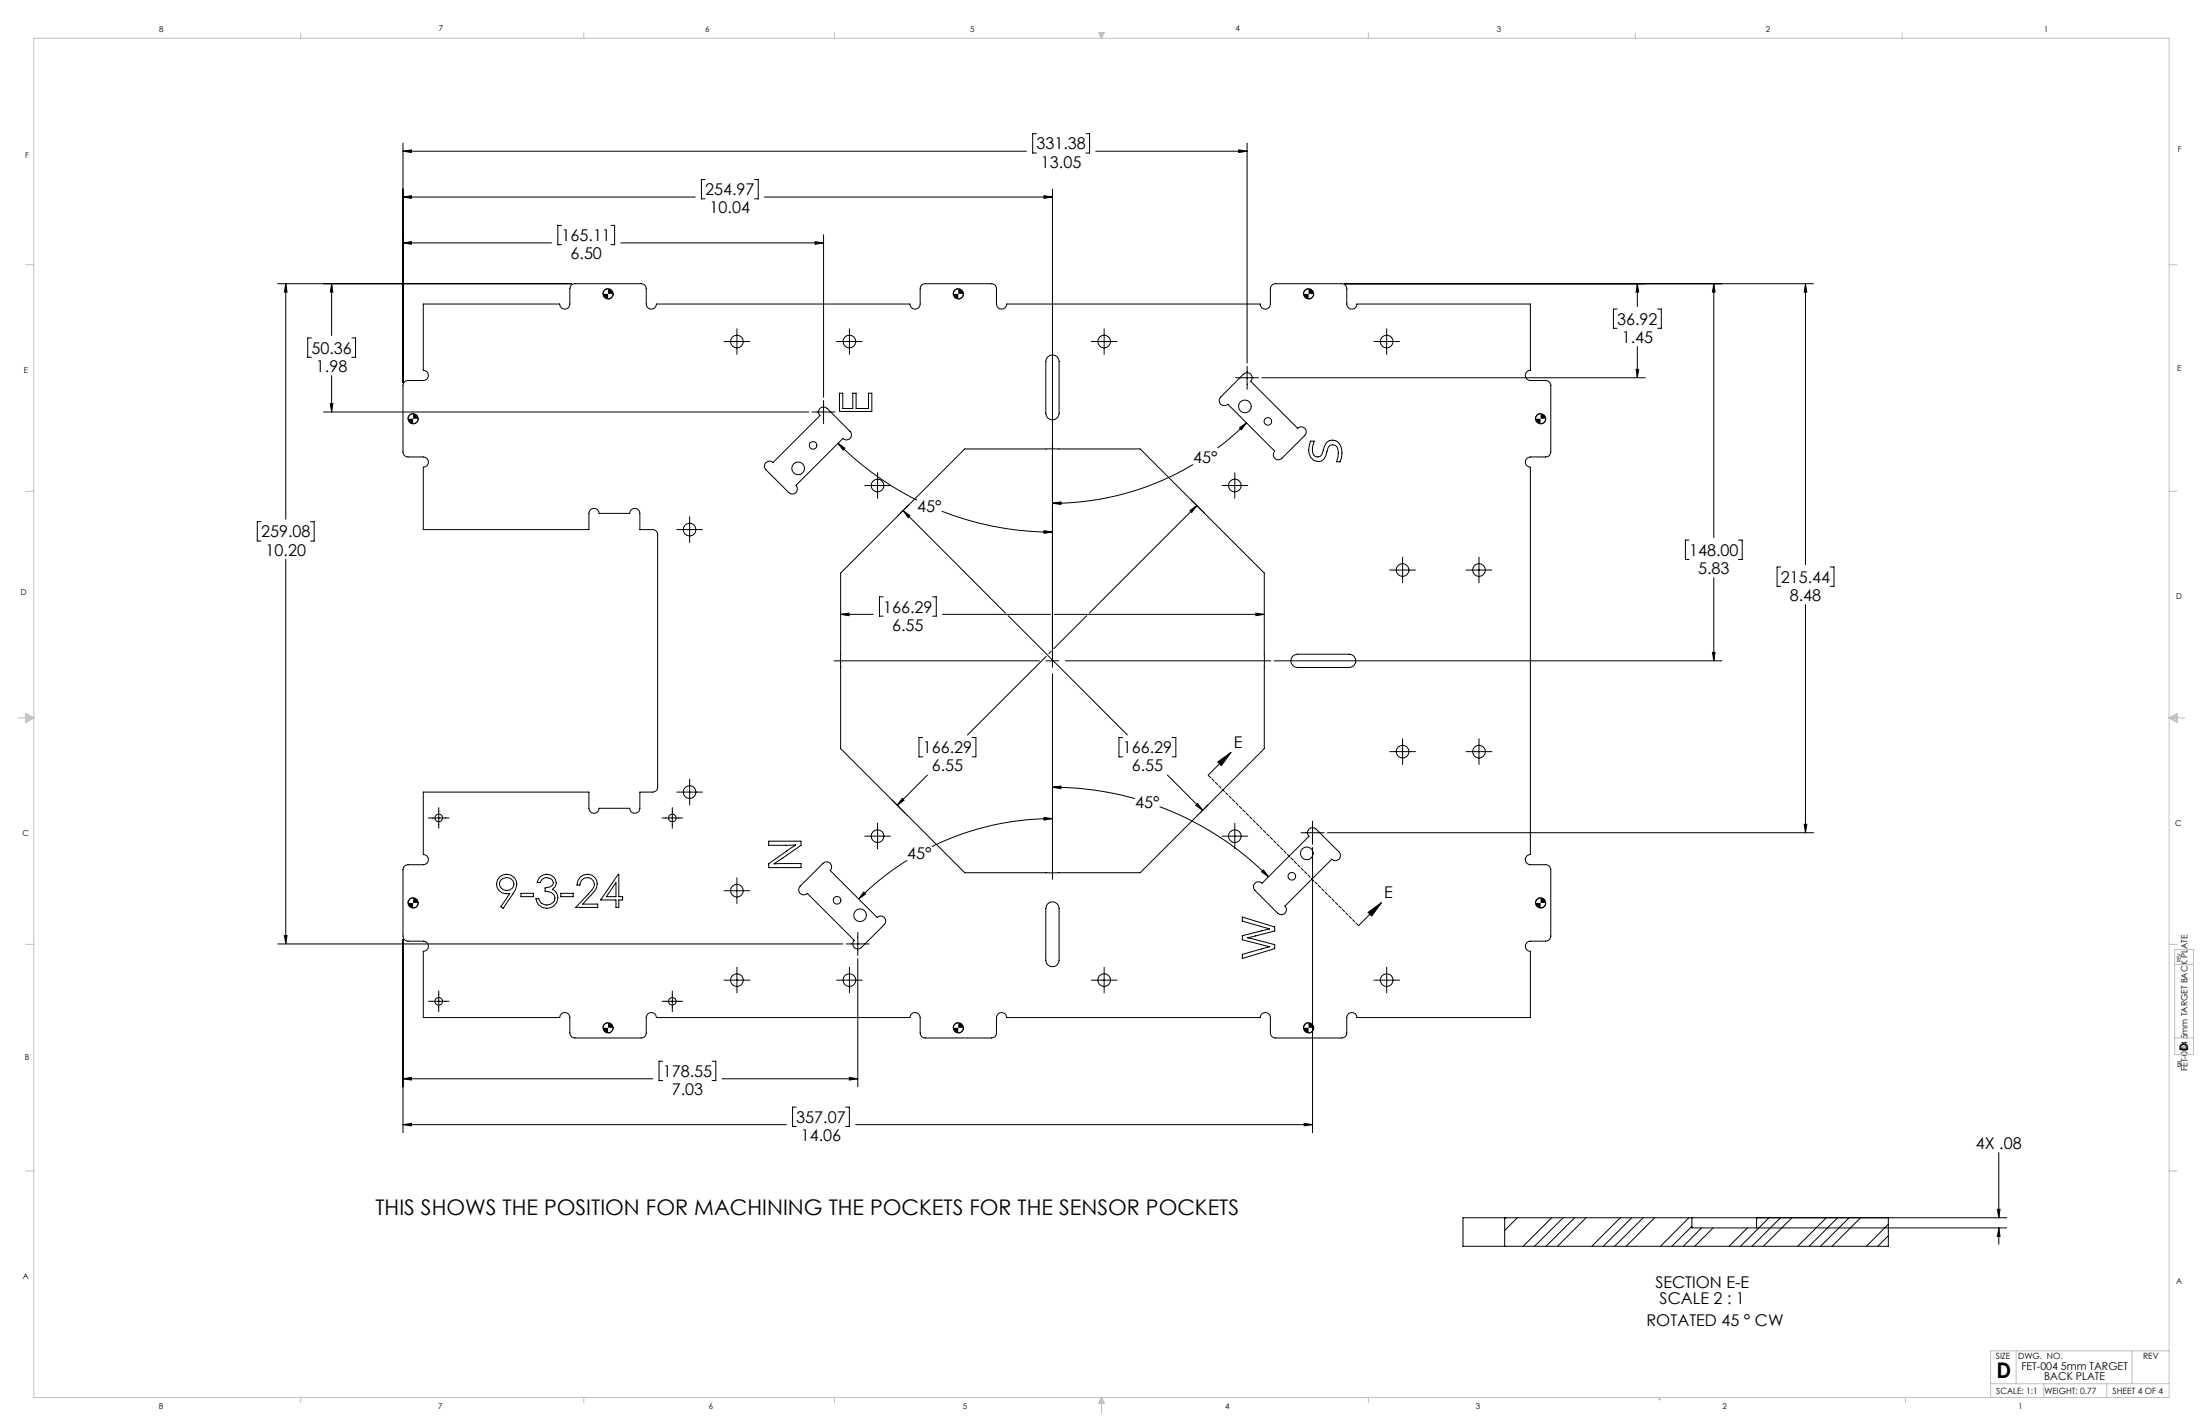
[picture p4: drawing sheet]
<svg xmlns="http://www.w3.org/2000/svg" width="864mm" height="559mm" viewBox="0 0 864 559" stroke-linecap="round" stroke-linejoin="round" font-family="sans-serif">
<g fill="none" stroke="#000" stroke-width=".39">
<path d="M158.2 56.2v93.9M158.2 59.3h244.7M158.2 59.3l3.3-.5v1zM406.9 52.5h-1.5v7.5h1.5M426.3 52.5h1.4v7.5h-1.4M430.1 59.3h59.4M486.3 58.8l3.2 .5-3.2 .5zM489.5 56.2v86.3M158.2 77.3h114.7M158.2 77.3l3.3-.5v1zM276.8 70.4h-1.5v7.6h1.5M296.2 70.4h1.4v7.6h-1.4"/>
<path d="M300.1 77.3h113M409.8 76.8l3.3 .5-3.3 .5zM413.1 74.2v187.7M158.2 95.3h58.3M158.2 95.3l3.3-.5v1zM220.4 88.4h-1.4v7.6h1.4M239.8 88.4h1.5v7.6h-1.5M243.7 95.3h79.6M320 94.8l3.3 .5-3.3 .5zM323.3 92.1v63.8M109 111.3h115.4M112.2 111.3v92.5"/>
<path d="M112.2 111.3l.5 3.3h-1zM130.2 111.3v20.4M130.2 111.3l.5 3.3h-1zM166.2 119.3h53.5l.2 .8a2 2 0 0 0 2.2 1.2 2 2 0 0 0 1.6-2v-6.4l.6-1 .6-.4 26.8-.2a1.99 1.99 0 0 1 2 2l.1 6.8a2 2 0 0 0 2.3 1.2 2 2 0 0 0 1.6-2h99.5l.2 .8a2 2 0 0 0 2.2 1.2 2 2 0 0 0 1.6-2v-6.4l.6-1 1-.5 26.4-.1a1.93 1.93 0 0 1 2 2l.1 6.8a2 2 0 0 0 2.3 1.2 2 2 0 0 0 1.6-2h99.5l.1 .8a2 2 0 0 0 2.3 1.2 2 2 0 0 0 1.6-2v-6.4l.6-1 .6-.4 26.8-.2a1.99 1.99 0 0 1 2 2l.1 6.8a2 2 0 0 0 2.3 1.2 2 2 0 0 0 1.6-2h68v26a2.01 2.01 0 0 0-2 2 2.01 2.01 0 0 0 2 2l6.4 .1 1.1 .5 .5 1 .1 26.4a1.99 1.99 0 0 1-2.1 2l-6.7 .2a2 2 0 0 0-1.2 2.2 2 2 0 0 0 1.9 1.6v152l-.7 .2a2 2 0 0 0-1.2 2.2 2 2 0 0 0 1.9 1.6l6.4 .1 1.1 .5 .5 1 .1 26.4a2.05 2.05 0 0 1-2.1 2l-6.7 .2a2 2 0 0 0-1.2 2.2 2 2 0 0 0 1.9 1.6v26h-68a1.99 1.99 0 0 0-2-2 1.99 1.99 0 0 0-2 2l-.1 6.4-.2 .7-1 .8-26.7 .1a1.99 1.99 0 0 1-2-2l-.2-6.7a2 2 0 0 0-2.2-1.2 2 2 0 0 0-1.6 1.9h-99.5l-.2-.7a2 2 0 0 0-2.2-1.2 2 2 0 0 0-1.6 1.9l-.1 6.4-.5 1.1-1 .5h-26.4a1.93 1.93 0 0 1-2-2l-.2-6.7a2 2 0 0 0-2.2-1.2 2 2 0 0 0-1.6 1.9h-99.5l-.2-.7a2 2 0 0 0-2.2-1.2 2 2 0 0 0-1.6 1.9l-.1 6.4-.5 1.1-.7 .4-26.7 .1a1.99 1.99 0 0 1-2-2l-.1-6.7a2 2 0 0 0-2.3-1.2 2 2 0 0 0-1.6 1.9h-53.5v-26a1.99 1.99 0 0 0 2-2 1.99 1.99 0 0 0-2-2h-6.4l-.7-.3-.8-.9-.1-26.8a1.93 1.93 0 0 1 2-2l6.7-.1a2 2 0 0 0 1.2-2.3 2 2 0 0 0-1.9-1.6v-24.5h65l.1 7.1a2 2 0 0 0 2.2 1.2 2 2 0 0 0 1.7-1.9h12l.1 .7a2 2 0 0 0 2.3 1.2 2 2 0 0 0 1.6-1.9v-6.4h5a1.99 1.99 0 0 0 2-2v-99l-.4-1.1-1.2-.8-5.4-.1-.2-7.1a2.01 2.01 0 0 0-2.2-1.2 2.01 2.01 0 0 0-1.6 2h-12l-.2-.8a2.01 2.01 0 0 0-2.2-1.2 2.01 2.01 0 0 0-1.6 2v6.3h-65v-24.5l.7-.1a2 2 0 0 0 1.2-2.3 2 2 0 0 0-1.9-1.6h-6.4l-1-.5-.6-1.1v-26.4a1.93 1.93 0 0 1 2-2l6.7-.1a2.02 2.02 0 0 0 1.2-2.3 2.02 2.02 0 0 0-1.9-1.6zM238.7 113.3l-.8 .2-.8 .6-.4 1.2M240.7 115.3l-.7 1.5-1.3 .5M376.2 113.3l-1.5 .7-.5 1.3M378.2 115.3l-.5 1.4-1.5 .6M513.7 113.3l-.8 .2-.8 .6-.4 1.2M515.7 115.3l-.7 1.5-1.3 .5M527.9 111.3h184M642.7 111.3l.6 3.3h-1.1z"/>
<path d="M642.7 111.3v9M672.7 111.3l.5 3.3h-1zM672.7 111.3v99.7M708.7 111.3l.6 3.3h-1.1zM708.7 111.3v110.2M122.2 132.6h-1.4v7.6h1.4M138.1 132.6h1.5v7.6h-1.5M284.2 134h10.1M289.3 129v10.1M328.4 134h10.1M333.4 129v10.1M428.4 134h10.1"/>
<path d="M433.4 129v10.1M539.3 134h10.1M544.3 129v10.1M634.8 121.3h-1.5v7.5h1.5M642.7 136v12.2M650.7 121.3h1.4v7.5h-1.4M129.7 158.4h1l-.5 3.3zM130.2 147.4v14.3M323.3 157.2v9M329.5 154.3h1.3v6h4v-6h1.3v6h4.8v-6h1.3v7.2h-12.7zM411.3 140a2.61 2.61 0 0 1 2.8-.5 2.61 2.61 0 0 1 1.6 2.4v20.3a2.61 2.61 0 0 1-2.6 2.6 2.61 2.61 0 0 1-2.6-2.6v-20.3zM485 148.2h9.1"/>
<path d="M488.1 146.8a2 2 0 0 1 2.9 0 2 2 0 0 1 0 2.8l18.4 18.5a2 2 0 0 1 2.8 0 2 2 0 0 1 0 2.8l-9 8.9a2 2 0 0 1-2.8 0 2 2 0 0 1 0-2.8l-18.4-18.4a2 2 0 0 1-2.8 0 2 2 0 0 1 0-2.8zM489.5 143.7v9.1M495.4 148.2h150.5M642.2 145h1.1l-.6 3.2zM127 161.7h190.5M162.2 162.3l-1.4 .5-.6 1.5M164.1 164.3l-.4 1.4-1.5 .6M318.7 161.7h9.1M321.9 160.3a2.05 2.05 0 0 1 2.8 0l9 9a2 2 0 0 1 0 2.8 2 2 0 0 1-2.9 0l-18.3 18.4a2 2 0 0 1 0 2.8 2 2 0 0 1-2.9 0l-9-9a2 2 0 0 1 0-2.8 2 2 0 0 1 2.9 0l18.4-18.4a1.96 1.96 0 0 1 0-2.8zM329 174l2.7 1.9-.7 .7zM329 174a121.4 121.4 0 0 0 31 22.3M486.6 167.9l2.7-2-2 2.7z"/>
<path d="M489.3 165.9l-5.5 5.2-5.9 4.7M514.5 173.1h1.4a6.2 6.2 0 0 0-.2 5.5 1.98 1.98 0 0 0 3.2-.2l.6-1.8a3.7 3.7 0 0 1 4.8-3.7 6.3 6.3 0 0 1 1.8 8.3h-1.4a6.7 6.7 0 0 0-.1-6.1 2.05 2.05 0 0 0-2.1-.5 2.05 2.05 0 0 0-1.4 1.7 6.1 6.1 0 0 1-2.4 4.6 3.8 3.8 0 0 1-5-4.3zM604.8 162.3l-1.5 .7-.5 1.3M606.7 164.3l-.5 1.4-1.4 .6M339.4 190.5h10.1M344.5 185.5v10.1M356.7 198.2l-3.3 3.2M413.1 197.5l3.3-.5 .1 .9zM468.3 182.3a107.5 107.5 0 0 1-55.2 15.2M469.8 198.4l-42.2 42.2M470.1 198.8l26.2 26.1v68.9l-48.7 48.7h-68.9l-48.7-48.7v-68.9l48.7-48.7h68.9l25.2 25.2M479.7 190.5h10.1"/>
<path d="M484.7 185.5v10.1M102.5 204.7h-1.5v7.6h1.5M112.2 219.5v150.9M121.9 204.7h1.4v7.6h-1.4M265.7 207.8h10M270.7 202.8v10.1M354.5 200.4l2.7 2-.7 .7zM354.5 200.4l40.2 40.2M369.6 200.6a119.5 119.5 0 0 0 43.5 8.2M409.9 208.2l3.2 .6-3.3 .5zM467.1 200.4l2.7-2-2 2.7zM550.6 218.7v10"/>
<path d="M580.6 218.7v10M663 211.9h-1.4v7.6h1.4M682.4 211.9h1.5v7.6h-1.5M346.7 234.2h-1.5v7.6h1.5M366.1 234.2h1.4v7.6h-1.4M545.5 223.7h10.1M575.5 223.7h10.1M672.7 226.7v32.6M699 222.5h-1.4v7.6h1.4M708.7 237.2v89.6M718.4 222.5h1.5v7.6h-1.5M327.4 259.3h80.7"/>
<path d="M330 241.1l3.3-.5v1zM330 241.1h12.8M370 241.1h42.4M395.7 241.6l46.9 46.8M410.6 259.3h5.1M410.6 257.6l-30.8 30.8M412.6 255.6l-.9 .9M413.9 241.1h82.4M418.2 259.3h80.7M426.6 241.6l-12.9 12.9M493 240.6l3.3 .5-3.3 .5zM500.1 259.3h175.8"/>
<path d="M507.5 257.5l1.8-.8h20.3a2.61 2.61 0 0 1 2.6 2.6 2.61 2.61 0 0 1-2.6 2.6h-20.3a2.61 2.61 0 0 1-2.4-1.6 2.61 2.61 0 0 1 .6-2.8zM672.2 256h1l-.5 3.3zM413.1 264.4v80.7M362.2 289.4h-1.4v7.6h1.4M381.6 289.4h1.5v7.6h-1.5M440.7 289.4h-1.5v7.6h1.5M460.1 289.4h1.5v7.6h-1.5M478 299l5.2-3.8-3.7 5.2zM483.2 295.2l-9 9M545.5 295h10.1M550.6 289.9v10.1M575.5 295h10.1"/>
<path d="M580.6 289.9v10.1M172.2 316.9v8.1M263.9 316.9v8.1M265.7 310.8h10M270.7 305.8v10.1M350 313.7l5.2 5.3M354.2 313.3l.7 .7-2.7 2zM364.1 304.1l-11.9 11.9M413.1 308.9l3.4-.4-.1 1zM413.1 308.9a120.2 120.2 0 0 1 32.5 4.5M455.2 316.5a119.9 119.9 0 0 1 42.7 27.6M458.3 304.1l13.8 13.9"/>
<path d="M469.4 316l.7-.7 2 2.7zM474.3 315.7l-3.2 3.3M168.2 321h8M259.9 321h8M301.7 330.1h12.7v1.6l-10.5 7.2h10.5v1.6h-12.7v-1.6l10.6-7.3-10.6 .1zM312.3 331.6h.1M339.4 328.1h10.1M344.5 323.1v10.1M356.1 337.6a106.3 106.3 0 0 0-19.1 15.2M409.8 320.8l3.3 .4-3.2 .6zM413.1 321.2a107 107 0 0 0-47.3 11M479.7 328.1h10.1"/>
<path d="M484.7 323.1v10.1M510.7 326.8h9.1M513.8 325.4a1.96 1.96 0 0 1 2.8 0l9 8.9a2 2 0 0 1 0 2.8 2 2 0 0 1-2.8 0l-18.4 18.5a2 2 0 0 1 0 2.8 2 2 0 0 1-2.8 0l-9-9a2 2 0 0 1 0-2.8 2 2 0 0 1 2.8 0l18.4-18.4a2.05 2.05 0 0 1 0-2.8zM515.2 332.6v111.9M515.2 322.2v9.1M521.1 326.8h190.8M708.2 323.5h1.1l-.6 3.3zM162.2 352.3l-1.4 .5-.6 1.5M164.1 354.3l-.4 1.4-1.5 .6M196.4 343.9a4 4 0 0 1 5.1 .1 4 4 0 0 1 .8 5.2l-4.8 7.2-.9-.6 3.5-5.2a3.9 3.9 0 0 1-4.7-1.7 3.9 3.9 0 0 1 1-5zM196.7 345.2a2.74 2.74 0 0 1 3.8-.4 2.74 2.74 0 0 1 .6 3.8 2.85 2.85 0 0 1-3.4 .6 2.85 2.85 0 0 1-1.5-3.2zM204.5 350.6h4.9v1.3h-4.9z"/>
<path d="M212.4 343.8a3.5 3.5 0 0 1 4.5-.1 3.5 3.5 0 0 1 .9 4.4l-.9 .9a4 4 0 0 1 1.9 4.7 4 4 0 0 1-4.2 2.7 4.2 4.2 0 0 1-4.2-3.7h1.1a3.2 3.2 0 0 0 3.3 2.4 3.2 3.2 0 0 0 3-2.7 2.62 2.62 0 0 0-2.5-2.5l-1.3-.2v-1.3l2-.4 .9-.6 .3-1-.3-1a2.84 2.84 0 0 0-4.9 .9h-1.1l.5-1.4zM220.1 350.6h4.9v1.3h-4.9zM228 344a3.9 3.9 0 0 1 5.4 .2 3.9 3.9 0 0 1 0 5.4l-4.7 5.2h5.9v1.3h-8.6l6.7-7.2a2.82 2.82 0 0 0-1.4-4.4 2.82 2.82 0 0 0-3.7 2.8h-1.1l.4-1.8zM241.8 346.4v5.5h-3.8zM242.7 343.1h.2v8.8h1.5v1.3h-1.5v2.9h-1.1v-2.9h-6zM284.2 349.5h10.1M289.3 344.5v10.1M314.1 347.8l9-9a2 2 0 0 1 2.8 0 2 2 0 0 1 0 2.8l18.4 18.4a1.98 1.98 0 0 1 2.8 0 1.98 1.98 0 0 1 0 2.8l-9 9a2 2 0 0 1-2.8 0 2 2 0 0 1 0-2.8l-18.4-18.4a2 2 0 0 1-2.8 0 2 2 0 0 1 0-2.8zM339.1 350.1l.7 .7-2.8 2zM411.3 354.6a2.61 2.61 0 0 1 2.8-.5 2.61 2.61 0 0 1 1.6 2.4v20.3a2.61 2.61 0 0 1-2.6 2.6 2.61 2.61 0 0 1-2.6-2.6v-20.3zM495.9 341.4l2 2.7-2.7-2zM537 358l5.3-3.7-3.8 5.2z"/>
<path d="M542.3 354.3l-9 9M604.8 352.3l-1.4 .5-.6 1.5M606.7 354.3l-.5 1.4-1.4 .6M109 370.4h221.9M111.7 367.1h1l-.5 3.3zM158.2 368.6v75.9M289.3 379.6v10M332.2 370.4h9M333.4 379.6v10M336.7 376.2v50.3M336.7 365.9v9M433.4 379.6v10"/>
<path d="M489.8 368l10.6 2.7v1.6l-12.7 3.8v-1.6l10.7-3M489.8 368h.1M498.4 364.5l-10.7-3v-1.6l12.7 3.8v1.6l-10.6 2.7M498.4 364.5l-10.7 2.7v1.6l10.7 2.7M498.4 364.5h.1M498.4 371.5h.1M544.3 379.6v10M168.2 392.9h8M172.2 388.9v8.1M259.9 392.9h8M263.9 388.9v8.1M284.2 384.6h10.1"/>
<path d="M328.4 384.6h10.1M428.4 384.6h10.1M539.3 384.6h10.1M238.7 401.4l-1.4 .4-.6 1.5M240.7 403.3l-.5 1.4-1.5 .6M260.1 416.5h-1.4v7.5h1.4M279.5 416.5h1.5v7.5h-1.5M376.2 401.4l-1.5 .6-.5 1.3M378.2 403.3l-.5 1.4-1.5 .6M513.7 401.4l-1.4 .4-.6 1.5M515.7 403.3l-.7 1.5-1.3 .5M158.2 423.3h98.1"/>
<path d="M158.2 423.3l3.3-.5v1zM283.4 423.3h53.3M312.6 434.4h-1.5v7.6h1.5M332 434.4h1.4v7.6h-1.4M333.4 422.8l3.3 .5-3.3 .5zM158.2 441.3h150.5M158.2 441.3l3.3-.5v1zM335.9 441.3h179.3M512 440.8l3.2 .5-3.2 .5zM784.6 452.3v25.6M590.7 477.9v11.2M591.1 477.9l-.4 .4"/>
<path d="M595.6 477.9l-4.9 4.9M609.1 477.9l-11.2 11.2M613.6 477.9l-11.2 11.2M618.1 477.9l-11.2 11.2M622.6 477.9l-11.2 11.2M636.1 477.9l-11.2 11.2M640.5 477.9l-11.1 11.2M645 477.9l-11.2 11.2M649.5 477.9l-11.1 11.2M663 477.9l-11.2 11.2M664.1 477.9v4h123.7M689.5 477.9v4"/>
<path d="M689.9 477.9l-.4 .4M694.4 477.9l-11.2 11.2M698.9 477.9l-11.2 11.2M703.4 477.9l-11.2 11.2M716.9 477.9l-11.2 11.2M721.4 477.9l-11.2 11.2M725.8 477.9l-11.1 11.2M730.4 477.9l-11.2 11.2M784.1 474.6h1l-.5 3.3zM787.8 477.9h-213.5v11.2h167v-11.2M664.1 481.2l-7.8 7.9M667.9 481.9l-7.1 7.2"/>
<path d="M672.5 481.9l-7.2 7.2M685.9 481.9l-7.2 7.2M741.3 480.4l-8.7 8.7M741.3 484.9l-4.2 4.2M784.6 481.9l.5 3.3h-1zM784.6 481.9v6.3"/>
<circle cx="238.7" cy="115.3" r="2.01"/>
<circle cx="376.2" cy="115.3" r="2.01"/>
<circle cx="513.7" cy="115.3" r="2.01"/>
<circle cx="289.3" cy="134" r="2.5"/>
<circle cx="333.4" cy="134" r="2.5"/>
<circle cx="433.4" cy="134" r="2.5"/>
<circle cx="544.3" cy="134" r="2.5"/>
<circle cx="488.7" cy="159.5" r="2.5"/>
<circle cx="162.2" cy="164.3" r="1.99"/>
<circle cx="319.2" cy="174.8" r="1.5"/>
<circle cx="497.7" cy="165.4" r="1.49"/>
<circle cx="604.8" cy="164.3" r="1.99"/>
<circle cx="313.3" cy="183.8" r="2.5"/>
<circle cx="344.5" cy="190.5" r="2.5"/>
<circle cx="484.7" cy="190.5" r="2.5"/>
<circle cx="270.7" cy="207.8" r="2.5"/>
<circle cx="550.6" cy="223.7" r="2.5"/>
<circle cx="580.6" cy="223.7" r="2.5"/>
<circle cx="550.6" cy="295" r="2.5"/>
<circle cx="580.6" cy="295" r="2.5"/>
<circle cx="270.7" cy="310.8" r="2.5"/>
<circle cx="172.2" cy="321" r="1.5"/>
<circle cx="263.9" cy="321" r="1.5"/>
<circle cx="344.5" cy="328.1" r="2.5"/>
<circle cx="484.7" cy="328.1" r="2.5"/>
<circle cx="513" cy="334.9" r="2.5"/>
<circle cx="162.2" cy="354.3" r="2"/>
<circle cx="289.3" cy="349.5" r="2.5"/>
<circle cx="328.6" cy="353.3" r="1.51"/>
<circle cx="337.6" cy="359.2" r="2.5"/>
<circle cx="507.1" cy="343.9" r="1.5"/>
<circle cx="604.7" cy="354.3" r="2"/>
<circle cx="172.2" cy="392.9" r="1.5"/>
<circle cx="263.9" cy="392.9" r="1.5"/>
<circle cx="289.3" cy="384.6" r="2.5"/>
<circle cx="333.4" cy="384.6" r="2.5"/>
<circle cx="433.4" cy="384.6" r="2.5"/>
<circle cx="544.3" cy="384.6" r="2.5"/>
<circle cx="238.7" cy="403.3" r="2"/>
<circle cx="376.2" cy="403.3" r="2"/>
<circle cx="513.7" cy="403.3" r="2"/>
</g>
<path d="M474.3 304.2l59 59" fill="none" stroke="#000" stroke-width=".39" stroke-dasharray="1.3 .6" stroke-dashoffset="-.2"/>
<g fill="none" stroke="#c0c0c0" stroke-width=".39">
<path d="M13.3 15h838.2v533.4h-838.2zM118 12.8v2.2M229.2 12.8v2.2M327.6 12.8v2.2M431.3 12.8h2.2l-1.1 2.2zM431.5 12.8l.9 2.2M432 12.8l.4 2.2M432.7 12.8l-.3 2.2M433 12.8l-.6 2.2M537.1 12.8v2.2M641.9 12.8v2.2M746.7 12.8v2.2"/>
<path d="M10.1 103.9h3.2M851.5 103.9h3.1M10.1 192.8h3.2M851.5 192.8h3.1M7.1 281.7h6.2M10.1 280l3.2 1.7-3.2 1.9zM10.1 280.5l3.2 1.2M10.1 281.1l3.2 .6M13.3 281.7l-3.2 1.2M13.3 281.7l-3.2 .5M851.5 281.7h6.1M851.5 281.7l3.1 .5"/>
<path d="M851.5 281.7l3.1 1.2M851.5 281.7l3.1-1.7v3.6zM854.6 281.1l-3.1 .6M854.6 280.5l-3.1 1.2M10.1 370.6h3.2M851.5 370.6h3.1M853.7 372.6h7.3v41.2h-7.3zM853.7 378.5h7.3M853.7 407.3h7.3M10.1 459.5h3.2M851.5 459.5h3.1M791.4 530.1v12.9"/>
<path d="M836.9 530.1v12.9M851.5 530.1h-70.1v18.3M118 548.4v2.1M229.2 548.4v2.1M327.6 548.4v2.1M432.4 548.4v6.3M432.4 548.4l1.1 2.2h-2.2zM432.4 548.4l.6 2.2M432.4 548.4l-.9 2.2M432.4 548.4l-.4 2.2M432.4 548.4l.3 2.2M537.1 548.4v2.1"/>
<path d="M651.4 548.4l.4 .9h-.7zM748 548.4v2.1M781.4 543h70.1M802.3 543v5.4M827 543v5.4"/>
</g>
<g fill="#000">
<path d="M409.8 76.8l3.3 .5-3.3 .5zM158.2 77.3l3.3-.5v1zM672.7 111.3l.5 3.3h-1zM672.2 256h1l-.5 3.3zM493 240.6l3.3 .5-3.3 .5zM330 241.1l3.3-.5v1zM354.5 200.4l2.7 2-.7 .7zM469.4 316l.7-.7 2 2.7zM467.1 200.4l2.7-2-2 2.7zM354.2 313.3l.7 .7-2.7 2zM409.8 320.8l3.3 .4-3.2 .6zM339.1 350.1l.7 .7-2.8 2zM495.9 341.4l2 2.7-2.7-2zM413.1 308.9l3.4-.4-.1 1zM413.1 197.5l3.3-.5 .1 .9zM486.6 167.9l2.7-2-2 2.7zM329 174l2.7 1.9-.7 .7zM409.9 208.2l3.2 .6-3.3 .5zM158.2 95.3l3.3-.5v1zM320 94.8l3.3 .5-3.3 .5zM130.2 111.3l.5 3.3h-1zM129.7 158.4h1l-.5 3.3zM486.3 58.8l3.2 .5-3.2 .5zM158.2 59.3l3.3-.5v1zM642.2 145h1.1l-.6 3.2zM642.7 111.3l.6 3.3h-1.1zM708.2 323.5h1.1l-.6 3.3zM708.7 111.3l.6 3.3h-1.1zM512 440.8l3.2 .5-3.2 .5zM158.2 441.3l3.3-.5v1zM333.4 422.8l3.3 .5-3.3 .5zM158.2 423.3l3.3-.5v1zM111.7 367.1h1l-.5 3.3zM112.2 111.3l.5 3.3h-1zM784.6 481.9l.5 3.3h-1zM784.1 474.6h1l-.5 3.3z"/>
<path d="M478 299l5.2-3.8-3.7 5.2zM537 358l5.3-3.7-3.8 5.2z"/>
<path d="M511.7 403.3l.4 1.2 .8 .7 .8 .1v-2zM513.7 401.4v1.9h2l-.7-1.5zM602.8 354.3l.6 1.5 1.4 .5v-2zM604.8 352.3v2h1.9l-.5-1.3zM374.2 403.3l.5 1.4 1.5 .6v-2zM376.2 401.4v1.9h2l-.5-1.3-.7-.5zM236.7 403.3l.4 1.2 .8 .7 .8 .1v-2zM238.7 401.4v1.9h2l-.7-1.5zM160.2 354.3l.5 1.4 1.5 .6v-2zM162.2 352.3v2h1.9l-.4-1.3zM160.2 164.3l.5 1.4 1.5 .6v-2zM162.2 162.3v2h1.9l-.4-1.3zM602.8 164.3l.6 1.5 1.4 .5v-2zM604.8 162.3v2h1.9l-.5-1.3zM511.7 115.3l.6 1.5 1.4 .5v-2zM513.7 113.3v2h2l-.5-1.3zM374.2 115.3l.5 1.4 1.5 .6v-2zM376.2 113.3v2h2l-.5-1.3zM236.7 115.3l.6 1.5 1.4 .5v-2zM238.7 113.3v2h2l-.5-1.3z"/>
</g>
<g font-size="8.5">
<text x="147.4" y="476.6">THIS SHOWS THE POSITION FOR MACHINING THE POCKETS FOR THE SENSOR POCKETS</text>
<text x="783.7" y="540.7">D</text>
</g>
<g font-size="6.4">
<text x="406.9" y="58.6">331.38</text>
<text x="408.6" y="65.8">13.05</text>
<text x="276.8" y="76.6">254.97</text>
<text x="278.6" y="83.8">10.04</text>
<text x="220.4" y="94.6">165.11</text>
<text x="224" y="101.8">6.50</text>
<text x="634.8" y="127.4">36.92</text>
<text x="636.6" y="134.6">1.45</text>
<text x="122.3" y="138.8">50.36</text>
<text x="124" y="145.9">1.98</text>
<text x="468.4" y="181.6">45°</text>
<text x="360" y="201">45°</text>
<text x="102.5" y="210.9">259.08</text>
<text x="104.3" y="218">10.20</text>
<text x="663.1" y="218.1">148.00</text>
<text x="666.6" y="225.3">5.83</text>
<text x="699.1" y="228.7">215.44</text>
<text x="702.6" y="235.8">8.48</text>
<text x="346.7" y="240.4">166.29</text>
<text x="350.2" y="247.5">6.55</text>
<text x="484.3" y="293.4">E</text>
<text x="362.2" y="295.6">166.29</text>
<text x="440.7" y="295.6">166.29</text>
<text x="365.8" y="302.7">6.55</text>
<text x="444.2" y="302.7">6.55</text>
<text x="445.6" y="317.3">45°</text>
<text x="356.2" y="337.1">45°</text>
<text x="543.3" y="352.4">E</text>
<text x="260.2" y="422.6">178.55</text>
<text x="263.7" y="429.8">7.03</text>
<text x="312.6" y="440.6">357.07</text>
<text x="314.3" y="447.8">14.06</text>
<text x="775.6" y="450.9">4X .08</text>
<text x="649.8" y="505.4">SECTION E-E</text>
<text x="651.5" y="511.6">SCALE 2 : 1</text>
<text x="646.3" y="520.4">ROTATED 45 ° CW</text>
</g>
<text font-size="4.7" x="859" y="412.4" transform="rotate(-90 859 412.4)">D</text>
<g font-size="4.2">
<text x="793.5" y="537.5">FET-004 5mm TARGET</text>
<text x="802.5" y="541.7">BACK PLATE</text>
</g>
<g font-size="3.4">
<text x="858.7" y="420.2" transform="rotate(-90 858.7 420.2)">FET-004 5mm TARGET BACK PLATE</text>
<text x="783.5" y="533.3">SIZE</text>
<text x="792.3" y="533.3">DWG. NO.</text>
<text x="841.3" y="533.4">REV</text>
<text x="783.6" y="546.8">SCALE: 1:1</text>
<text x="802.5" y="546.9">WEIGHT: 0.77</text>
<text x="829.3" y="546.8">SHEET 4 OF 4</text>
</g>
<g font-size="3.2">
<text x="62.5" y="12.4">8</text>
<text x="172.3" y="12.3">7</text>
<text x="276.8" y="12.4">6</text>
<text x="380.9" y="12.4">5</text>
<text x="485" y="12.3">4</text>
<text x="587.5" y="12.4">3</text>
<text x="693.2" y="12.4">2</text>
<text x="802.4" y="12.4">1</text>
<text x="854.9" y="59.8">F</text>
<text x="9.9" y="62">F</text>
<text x="9.3" y="146.5">E</text>
<text x="854.7" y="145.5">E</text>
<text x="8.2" y="233.6">D</text>
<text x="854.3" y="234.9">D</text>
<text x="8.9" y="328.1">C</text>
<text x="853.9" y="324.1">C</text>
<text x="9.7" y="415.8">B</text>
<text x="854.6" y="418.6">B</text>
<text x="9" y="502">A</text>
<text x="854.3" y="503.9">A</text>
<text x="62.3" y="552.9">8</text>
<text x="172" y="552.9">7</text>
<text x="278.3" y="552.9">6</text>
<text x="377.9" y="552.8">5</text>
<text x="481" y="552.8">4</text>
<text x="579.3" y="552.8">3</text>
<text x="676.2" y="552.9">2</text>
<text x="792.4" y="552.8">1</text>
</g>
<text font-size="2" x="856" y="377.7" transform="rotate(-90 856 377.7)">REV</text>
</svg>
